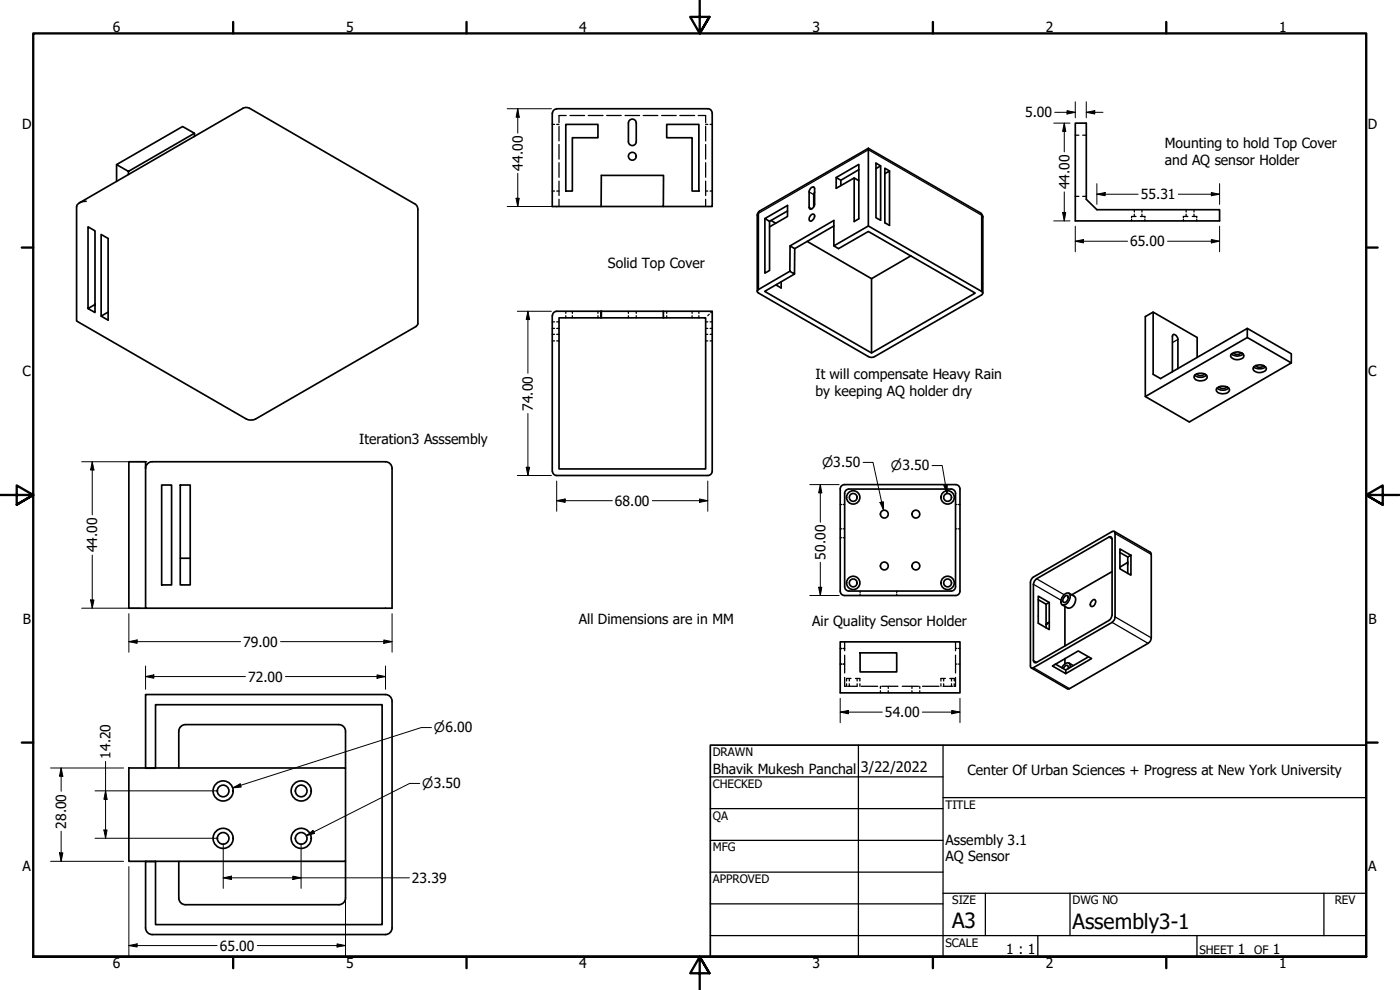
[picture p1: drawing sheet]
<svg xmlns="http://www.w3.org/2000/svg" width="420mm" height="297mm" viewBox="0 0 420 297" stroke-linecap="round" stroke-linejoin="round" font-family="sans-serif">
<!-- layer: Visible (ANSI) -->
<g fill="none" stroke="#000" stroke-width=".51">
<path d="M58.4 40v.9M72.9 32.5l.8-.2 1.2 .2M72.9 32.5l-49.1 28.4M74.9 32.5l49.5 28.6M165.7 34v28h33.4v-9.4h-18.6l-.1 9.4M167.1 32.6h45.3a1.27 1.27 0 0 1 1.3 1.4v28h-14.6M167.1 32.7a1.3 1.3 0 0 0-1.3 1.3M169.8 37.3h9.7v4h-7.7v16h-2zM200.1 37.3h9.6v20h-2v-16h-7.6zM322.7 36.9h3.3v22.9l3.2 3.1h36.8v3.4h-43.3zM35 49.4v5M38.5 51.4l-3.5-2 19.8-11.4 3.6 2-19.9 11.4v1"/>
<path d="M188.6 42.5v-5.6a1.17 1.17 0 0 1 1.2-1.2 1.17 1.17 0 0 1 1.1 1.2v5.6M188.6 42.5a1.17 1.17 0 0 0 1.2 1.2 1.17 1.17 0 0 0 1.1-1.2M243.5 56.3l.7-.2 .2 .2 .1 5a1.63 1.63 0 0 1-1.4 1.5l-.3-.6v-4.6zM244.5 57.6l-.3 .8v3.6M251 53.3l6.7-4v16.3l-1.4 .9v-13.1l1.4 .8M256.3 53.4l-5.3 3.1v-3.2l1.3 .8v1.6M257.7 50.9l-5.4 3.2M260.6 44.5v23.3M260.6 44.5l33.7 19.4M260.6 44.5l-32.7 18.9M264.3 49.8v16.3l-1.4-.8v-16.4l1.4 .9-1.4 .8M267 51.3l-1.4-.8v16.4l1.4 .7v-16.3l-1.4 .8"/>
<path d="M25.8 60.4a2.63 2.63 0 0 0-2.8 1.6v34.3l50.9 29.4a3.2 3.2 0 0 0 2.8 0l48.5-28.1 .2-.5v-34.2M124.4 61.1l.8 .9 .2 .8M227.3 64.6v22.8M227.9 63.4l-.5 .5-.1 .6M229.6 65.6v16.4l1.3-.9v-13l5.4-3.2v-3.3l-6.7 4 1.3 .8v1.7M231.4 66.2l1.4 .8M236.3 63.3l-5.4 3.1M237.1 73.8l1.4 .8-.1 7.6-1.4-.8zM237.1 73.8l13.2-7.6v7.6l1.4 .8 8.9-5.1 32.1 18.4-31.1 18-32.1-18.5 8.9-5.2M242.3 72.4l19.3 11.2M243.5 64.4l.7-.2a1.3 1.3 0 0 1 .1 1.4 1.3 1.3 0 0 1-1.2 .7 1.19 1.19 0 0 1 .4-1.9zM250.3 73.8l10.3-6 34 19.6 .4 .5-.4 .6-32.1 18.5a1.91 1.91 0 0 1-1.9 0l-33.3-19.3v-.6l.3-.2 9.4-5.5"/>
<path d="M250.3 67.8l-11.8 6.8M273.4 76.8l-11.8 6.8M294.3 64l.5 .5 .2 .6M295 65.1v22.8M28.5 91.4l-2.1 1.2v-24.5l2.1 1.2v24.5l-2.1-1.2M32.4 93.6l-2 1.3 2 1.2v-24.5l-2-1.3v24.6M165.7 94.7v46.6M180.4 93.4l.1 2zM180.4 95.4h-12.6v45.3h44v-45.3h-12.7M180.4 93.4h-13.3a1.3 1.3 0 0 0-1.3 1.3M180.5 93.4h18.6v2h-18.6M199.1 93.4h14.6v47.9a1.3 1.3 0 0 1-1.3 1.4h-45.3a1.3 1.3 0 0 1-1.3-1.3"/>
<path d="M234.4 84.6v1.8l-1.4-.8v-.2M261.6 83.6v22.3M346.1 93.6l-2.4 1.4v24l13.2 7.6 30.6-17.7-13.2-7.6-30.6 17.7M374.3 98.5l13.2 7.7v2.7M353.5 110.6v-8.8a1.63 1.63 0 0 0-1.3-1.5l-.3 .6v10.7M358.5 112.6a2.81 2.81 0 0 0 3.6 0M358.6 112.4a3.1 3.1 0 0 1 3.5 .2l.2 .4a1.95 1.95 0 0 1-2.8 1.2 1.05 1.05 0 0 1-1-.6 1.05 1.05 0 0 1 .1-1.2zM359.2 112.2a1.54 1.54 0 0 0 2.2 0M365.3 116.4a2.72 2.72 0 0 0 3.4 0M365.4 116.3a2.69 2.69 0 0 1 3.6 .6 1.99 1.99 0 0 1-2.9 1.1 1.13 1.13 0 0 1-1-1.3zM365.9 116.1a1.54 1.54 0 0 0 2.3 0M369.6 106.2a2.81 2.81 0 0 0 3.5 0"/>
<path d="M369.7 106.1a2.52 2.52 0 0 1 3.6 .6 2.16 2.16 0 0 1-3.3 .9l-.7-.7zM370.2 105.8a1.54 1.54 0 0 0 2.3 0M374.3 101.3v-2.8l-26 15.1-2.2-1.3v-18.7l13.2 7.7v5.9M376.2 110.1a3.1 3.1 0 0 0 3.6 0M376.4 110a2.6 2.6 0 0 1 3.6 .5 2.26 2.26 0 0 1-3.4 .9l-.6-.7zM376.9 109.7a1.43 1.43 0 0 0 2.3 0M44.5 138.9l1.2-.4h70a2 2 0 0 1 2 2v42h-74v-42l.1-.6zM43.7 140.5v-2h-5v44h5M48.5 145.5h3v30h-3zM54.1 145.5h3v30h-3zM252.2 146.7v30.7a1.3 1.3 0 0 0 1.3 1.3M253.5 145.4a1.3 1.3 0 0 0-1.3 1.3"/>
<path d="M253.5 145.4h33.3M285.4 146.7h-30.6a1.3 1.3 0 0 0-1.3 1.4v27.9a1.3 1.3 0 0 0 1.3 1.3h30.6M285.5 146.7a1.3 1.3 0 0 1 1.3 1.3v28a1.3 1.3 0 0 1-1.3 1.3M286.8 145.4a1.3 1.3 0 0 1 1.3 1.3M288.1 146.7v30.7a1.3 1.3 0 0 1-1.3 1.3M334.4 159.4l11 6.6 .1 25.4a1.9 1.9 0 0 1-.9 1.6l-23.9 13.7-11.2-6.3M54.1 167.5h3M253.5 178.7h33.3M309.8 173.4l24-13.9 .6-.1 .2 .7v25a2.04 2.04 0 0 1-.8 1.6l-23.7 13.6-.6 .1-.3-.6v-25.1zM310.8 174l22-12.9h.6l.2 .2 .2 23.3-.4 .9-.6 .7-22 12.7-.3-.1-.4-.6v-22.9zM311.6 178.9l3.3 1.9v8.1l-3.3-1.9zM311.6 179.9l2.3 1.4v6l1-.6-1 .6v1.1"/>
<path d="M319.1 178.7a1.18 1.18 0 0 1 2-.3 2.34 2.34 0 0 1-2.4 3 2.02 2.02 0 0 1 .4-2.7zM319.6 178.9l.7-.2a1.3 1.3 0 0 1 .1 1.3 1.3 1.3 0 0 1-1.1 .8 1.13 1.13 0 0 1 .3-1.9zM320.8 178l1.7 .9a2.34 2.34 0 0 1-2.1 3.5l-1.6-.9M333.8 171.5l-12.2 7M336.1 164.7l3.3 1.9v6l-3.3-1.9zM336.1 165.8l2.4 1.3M338.4 168.8l-2.3 1.4M338.5 168.6v.7M339.4 166.6l-.9 .5v5M252.2 192.6h35.9v15.3h-35.9zM258.1 195.9h11v5.7h-11zM314.9 180.8l-1 .5"/>
<path d="M319.6 181.9v11.9M319.6 197.6v1.6M320.8 198.9l1.3 .8M326.6 197.1l-6.8 3.9-3.1-1.8M327.9 180.1l.6-.2a1.35 1.35 0 0 1-1 2.1 1.13 1.13 0 0 1 .4-1.9zM53.7 219.4a2 2 0 0 1 2-2h46a2 2 0 0 1 2 2M53.7 219.4v11M103.7 219.4v11M117.7 210.4a2 2 0 0 0-2-2h-72v22.1h3v-19.1h68v66h-68v-18.9M117.7 210.4v68a2 2 0 0 1-2 2h-70a2 2 0 0 1-2-2v-19.9M319.1 200.6a1.03 1.03 0 0 1 1.4-.8v.8M319.8 201v1.1l7.8-4.5-4-2.3-7.8 4.5 4 2.3"/>
<path d="M321.2 200.3a1 1 0 0 0-.8-1.4 2.73 2.73 0 0 0-1.8 1.4M38.7 230.4h65v28h-65zM43.7 258.4l3 .1M46.7 258.4v.1M53.7 258.4v11a2 2 0 0 0 2 2h46a2 2 0 0 0 2-2v-11"/>
<circle cx="189.8" cy="46.9" r="1.17"/>
<circle cx="256.1" cy="149.2" r="1.17"/>
<circle cx="256.1" cy="149.2" r="2"/>
<circle cx="265.4" cy="154.3" r="1.17"/>
<circle cx="274.9" cy="154.3" r="1.17"/>
<circle cx="284.4" cy="149.2" r="1.17"/>
<circle cx="284.4" cy="149.2" r="2"/>
<circle cx="256.1" cy="174.9" r="1.17"/>
<circle cx="256.1" cy="174.9" r="2"/>
<circle cx="265.4" cy="169.8" r="1.17"/>
<circle cx="274.9" cy="169.8" r="1.17"/>
<circle cx="284.4" cy="174.9" r="1.17"/>
<circle cx="284.4" cy="174.9" r="2"/>
<circle cx="67" cy="237.3" r="3"/>
<circle cx="67" cy="237.3" r="1.75"/>
<circle cx="90.4" cy="237.3" r="3"/>
<circle cx="90.4" cy="237.3" r="1.75"/>
<circle cx="67" cy="251.5" r="3"/>
<circle cx="67" cy="251.5" r="1.75"/>
<circle cx="90.4" cy="251.5" r="3"/>
<circle cx="90.4" cy="251.5" r="1.75"/>
</g>
<!-- layer: Hidden (ANSI) -->
<g fill="none" stroke="#000" stroke-width=".38">
<path d="M165.7 37.3h.7M167.1 37.3h.7M167.8 37.9v4.4M169.9 34.7h-2.1v2.1M171.1 34.7h4.4M176.5 34.7h4.5M182.1 34.7h4.3M187.6 34.7h4.4M193 34.7h4.4M198.6 34.7h4.3M204 34.7h4.5M209.5 34.7h2.3v2.1"/>
<path d="M211.8 37.3h.6M211.8 37.9v4.4M213.1 37.3h.6M165.7 57.3h.7M167.1 57.3h.7M167.8 43.4v4.3M167.8 48.8v4.4M167.8 54.3v4.4M167.8 59.8v2.2M211.8 57.3h.6M211.8 43.4v4.3M211.8 48.8v4.4"/>
<path d="M211.8 54.3v4.4M211.8 59.8v2.2M213.1 57.3h.6M322.7 58.9h1.1M322.7 40.6h1.1M324.9 58.9h1.1M324.9 40.6h1.1M339.6 65.8v.5M340.4 62.9v.7M340.4 64.2v.7M340.9 64.9h-1.3v.5M342.3 64.9h1.3v.5"/>
<path d="M342.7 62.9v.7M342.7 64.2v.7M343.6 65.8v.5M355.2 65.8v.5M356 62.9v.7M356 64.2v.7M356.5 64.9h-1.3v.5M357.8 64.9h1.4v.5M358.3 62.9v.7M358.3 64.2v.7M359.2 65.8v.5M165.7 98.5h.7"/>
<path d="M165.7 96.6h.7M167.1 98.5h.7M167.1 96.6h.7M169.8 93.4v.6M169.8 94.7v.7M171.8 93.4v.6M171.8 94.7v.7M179.5 93.4v.6M179.5 94.7v.7M188.6 93.4v.6M188.6 94.7v.7M190.9 93.4v.6"/>
<path d="M190.9 94.7v.7M199.1 93.4v.6M199.1 94.7v.7M200.1 93.4v.6M200.1 94.7v.7M207.7 93.4v.6M207.7 94.7v.7M209.7 93.4v.6M209.7 94.7v.7M211.8 98.5h.6M211.8 96.6h.6M212.9 94.3l-.5 .4"/>
<path d="M213.1 98.5h.6M213.1 96.6h.6M213.7 93.4l-.4 .4M165.7 102.3h.7M165.7 100.3h.7M167.1 102.3h.7M167.1 100.3h.7M211.8 102.3h.6M211.8 100.3h.6M213.1 102.3h.6M213.1 100.3h.6M252.2 158.7h.4"/>
<path d="M252.2 151.4h.4M253 158.7h.5M253 151.4h.5M286.8 158.7h.4M286.8 151.4h.4M287.7 158.7h.4M287.7 151.4h.4M252.2 161.3h.4M253 161.3h.5M258.1 177.3v.5M258.1 178.2v.5M269.1 177.3v.5"/>
<path d="M269.1 178.2v.5M252.2 199.2h.4M252.2 194.6h.4M252.2 194.5h.4M253 199.2h.5M253 194.6h.5M253 194.5h.5M253.5 192.6v2.6M253.5 196.6v5.3M286.8 192.6v2.6M286.8 196.6v5.3M286.8 199.2h.4"/>
<path d="M286.8 194.5h.4M287.7 199.2h.4M287.7 194.5h.4M253.5 203.2v2.7h.4M254.1 205.2v.7M254.9 203.6v.7M254.9 205.2v.7M255.4 203.6h-1.3v.7M256.7 203.6h1.4v.7M257.2 205.2v.7h-2.8M257.2 203.6v.7M258.1 205.2v.7"/>
<path d="M258.4 205.9h5M264.2 205.9v.7M264.2 207.2v.7M264.6 205.9h4.9M266.6 205.9v.7M266.6 207.2v.7M270.8 205.9h4.9M273.7 205.9v.7M273.7 207.2v.7M276 205.9v.7M276 207.2v.7M276.9 205.9h4.9"/>
<path d="M282.4 205.2v.7M283 205.9h2.9M283.2 203.6v.7M283.2 205.2v.7M283.7 203.6h-1.3v.7M285.1 203.6h1.3v.7M285.6 203.6v.7M285.6 205.2v.7M286.4 205.2v.7M286.8 203.2v2.7h-.5"/>
</g>
<!-- layer: Visible Narrow (ANSI) -->
<g fill="none" stroke="#000" stroke-width=".38">
<path d="M242.8 57.6l1.4 .8M227.9 63.4l-.6 1.2M242.8 62.2l.8 .5M294.3 63.9l.7 1.2M227.6 86.9v-22.9l33-19.1 34 19.7v22.8M353.5 101.8l-1.6 1M310.1 175.3l8.3 4.8M311.1 173.7l8.2 4.7M332.8 161.1l1 .6M334.6 160.1l10.9 6.3M310.1 198.2l1 .5M333.8 186.7l10.8 6.3"/>
<path d="M334.6 185.1l10.9 6.3M310.1 200.3l10.9 6.3"/>
</g>
<!-- layer: Border (ANSI) -->
<g fill="none" stroke="#000" stroke-width=".7">
<path d="M70 6.6v3.4M140 6.6v3.4M210 0v10l-2.9-4.9h5.8l-2.9 4.9 2.9-4.9M280 6.6v3.4M350 6.6v3.4M6.5 74.3h3.5M410 74.3h3.4M0 148.5h10l-5-2.8v5.7l5-2.9-5 2.9M420 148.5h-10l5-2.8v5.7l-5-2.9 5 2.9M6.5 222.8h3.5M410 222.8h3.4M10 287.1v-277.1h400v277.1h-400h400"/>
<path d="M70 287.1v3.4M140 287.1v3.4M212.9 292l-2.9-4.9 2.9 4.9h-5.8l2.9-4.9v9.9M280 287.1v3.4M350 287.1v3.4"/>
</g>
<!-- layer: Title (ANSI) -->
<g fill="none" stroke="#000" stroke-width=".38">
<path d="M213.2 233.1h69.8M257.6 223.6v63.5M283 239.3h127M283 223.6v63.5M213.2 242.6h69.8M213.2 252.1h69.8M213.2 261.7h69.8M213.2 271.2h69.8M283 268h127M295.7 268v12.7M321.1 268v12.7M397.3 268v12.7"/>
<path d="M213.2 280.7h196.8M311.5 280.7v6.4M359.2 280.7v6.4"/>
</g>
<path d="M213.2 223.6h196.8v63.5h-196.8z" fill="none" stroke="#000" stroke-width=".51"/>
<!-- layer: Dimension (ANSI) -->
<g fill="none" stroke="#000" stroke-width=".3">
<path d="M152.2 32.6h13.3M155.4 32.6l.4 2.6h-.9zM155.4 32.6v7.3M316.2 36.9h4.9M316.5 33.7h6.2M319.4 36.9l.4 2.5h-.9zM319.4 36.9v8.7M320.2 33.2l2.5 .5-2.5 .5zM322.7 30.5v4.9M326 33.7l2.5-.5v1zM326 33.7h5M326 30.5v4.9"/>
<path d="M154.9 59.5h.9l-.4 2.5zM155.4 52v10M319.4 57.6v8.7M329.2 58.3l2.5-.5v.9zM329.2 58.3h12.4M329.2 55.1v6.2M353.6 58.3h12.4M363.5 57.8l2.5 .5-2.5 .4zM366 55.1v6.2M152.2 62h14M316.2 66.3h4.9M318.9 63.7h.9l-.4 2.6z"/>
<path d="M322.7 72.4l2.5-.5v1zM322.7 67.9v7.7M322.7 72.4h15.7M350.4 72.4h15.6M363.5 71.9l2.5 .5-2.5 .5zM366 67.9v7.7M155.3 93.4h10.2M158.4 93.4l.5 2.5h-1zM158.4 93.4v18.6M24.5 138.5h19.6M27.7 138.5l.5 2.5h-1zM27.7 138.5v16"/>
<path d="M158.4 124.1v18.6M259 138.7h3l3.2 14.4M279.7 139.7h3.1l1.4 8.4M155.3 142.7h10.2M157.9 140.2h1l-.5 2.5zM167.1 150.2l2.5-.5v1zM167.1 150.2h16.7M167.1 144.3v9.1M195.8 150.2h16.6M209.9 149.7l2.5 .5-2.5 .5zM212.4 144.3v9.1M243 145.4h8.8"/>
<path d="M246.2 145.4l.4 2.5h-.9zM246.2 145.4v11.3M264.1 150.7l1-.2 .1 2.6zM283.3 145.7l1-.1-.1 2.5zM27.7 166.5v16M243 178.7h8.8M245.7 176.2h.9l-.4 2.5zM246.2 168.7v10M24.5 182.5h17.6M27.2 180h1l-.5 2.5zM38.7 192.5l2.4-.5v1zM38.7 192.5h33.5"/>
<path d="M38.7 184.1v11.6M43.7 199.8v7M84.2 192.5h33.5M115.2 192l2.5 .5-2.5 .5zM115.7 199.8v7M117.7 184.1v11.6M43.7 203l2.5-.5v1zM43.7 203h30M85.7 203h30M113.2 202.5l2.5 .5-2.5 .5zM129.5 218.3h-3.1l-56.6 18.1M252.2 213.7l2.4-.5v1z"/>
<path d="M252.2 213.7h12.6M252.2 209.5v7.3M276.8 213.7h11.3M285.6 213.2l2.5 .5-2.5 .5zM288.1 209.5v7.3M15.2 230.4h21.9M18.4 230.4l.5 2.5h-1.1zM18.4 230.4v7M28.5 237.3h36.9M31.7 237.3l.4 2.5h-.9zM31.7 228.5v23M69.8 236.4l2.3-1.2 .3 .9z"/>
<path d="M126 235.1h-3.1l-31 15.6M15.2 258.4h21.9M17.8 255.9h1.1l-.5 2.5zM18.4 249.4v9M28.5 251.5h36.9M31.2 249h.9l-.4 2.5zM67 253.1v13.5M90.4 253.1v13.5M91.9 250.7l2-1.5 .5 .8zM38.7 260v26.9M67 263.4l2.5-.5v1zM67 263.4h55.9"/>
<path d="M87.9 262.9l2.5 .5-2.5 .5zM103.7 260v26.9M38.7 283.7l2.4-.5v.9zM38.7 283.7h26.5M77.2 283.7h26.5M101.2 283.2l2.5 .5-2.5 .4z"/>
</g>
<g fill="#000">
<path d="M155.4 32.6l.4 2.6h-.9z" fill-rule="evenodd"/>
<path d="M319.4 36.9l.4 2.5h-.9z" fill-rule="evenodd"/>
<path d="M320.2 33.2l2.5 .5-2.5 .5z" fill-rule="evenodd"/>
<path d="M326 33.7l2.5-.5v1z" fill-rule="evenodd"/>
<path d="M154.9 59.5h.9l-.4 2.5z" fill-rule="evenodd"/>
<path d="M329.2 58.3l2.5-.5v.9z" fill-rule="evenodd"/>
<path d="M363.5 57.8l2.5 .5-2.5 .4z" fill-rule="evenodd"/>
<path d="M318.9 63.7h.9l-.4 2.6z" fill-rule="evenodd"/>
<path d="M322.7 72.4l2.5-.5v1z" fill-rule="evenodd"/>
<path d="M363.5 71.9l2.5 .5-2.5 .5z" fill-rule="evenodd"/>
<path d="M158.4 93.4l.5 2.5h-1z" fill-rule="evenodd"/>
<path d="M27.7 138.5l.5 2.5h-1z" fill-rule="evenodd"/>
<path d="M157.9 140.2h1l-.5 2.5z" fill-rule="evenodd"/>
<path d="M167.1 150.2l2.5-.5v1z" fill-rule="evenodd"/>
<path d="M209.9 149.7l2.5 .5-2.5 .5z" fill-rule="evenodd"/>
<path d="M246.2 145.4l.4 2.5h-.9z" fill-rule="evenodd"/>
<path d="M264.1 150.7l1-.2 .1 2.6z" fill-rule="evenodd"/>
<path d="M283.3 145.7l1-.1-.1 2.5z" fill-rule="evenodd"/>
<path d="M245.7 176.2h.9l-.4 2.5z" fill-rule="evenodd"/>
<path d="M27.2 180h1l-.5 2.5z" fill-rule="evenodd"/>
<path d="M38.7 192.5l2.4-.5v1z" fill-rule="evenodd"/>
<path d="M115.2 192l2.5 .5-2.5 .5z" fill-rule="evenodd"/>
<path d="M43.7 203l2.5-.5v1z" fill-rule="evenodd"/>
<path d="M113.2 202.5l2.5 .5-2.5 .5z" fill-rule="evenodd"/>
<path d="M252.2 213.7l2.4-.5v1z" fill-rule="evenodd"/>
<path d="M285.6 213.2l2.5 .5-2.5 .5z" fill-rule="evenodd"/>
<path d="M18.4 230.4l.5 2.5h-1.1z" fill-rule="evenodd"/>
<path d="M31.7 237.3l.4 2.5h-.9z" fill-rule="evenodd"/>
<path d="M69.8 236.4l2.3-1.2 .3 .9z" fill-rule="evenodd"/>
<path d="M17.8 255.9h1.1l-.5 2.5z" fill-rule="evenodd"/>
<path d="M31.2 249h.9l-.4 2.5z" fill-rule="evenodd"/>
<path d="M91.9 250.7l2-1.5 .5 .8z" fill-rule="evenodd"/>
<path d="M67 263.4l2.5-.5v1z" fill-rule="evenodd"/>
<path d="M87.9 262.9l2.5 .5-2.5 .5z" fill-rule="evenodd"/>
<path d="M38.7 283.7l2.4-.5v.9z" fill-rule="evenodd"/>
<path d="M101.2 283.2l2.5 .5-2.5 .4z" fill-rule="evenodd"/>
</g>
<g font-size="6.3">
<text x="285.8" y="278.6">A3</text>
<text x="321.9" y="278.7">Assembly3-1</text>
</g>
<text font-size="4.3" x="258.4" y="231.6">3/22/2022</text>
<g font-size="4.2">
<text x="33.8" y="9.6">6</text>
<text x="103.9" y="9.6">5</text>
<text x="173.9" y="9.6">4</text>
<text x="243.8" y="9.6">3</text>
<text x="313.9" y="9.6">2</text>
<text x="383.9" y="9.6">1</text>
<text x="307.7" y="35.2">5.00</text>
<text x="6.7" y="38.7">D</text>
<text x="410.5" y="38.7">D</text>
<text x="349.6" y="44.5">Mounting to hold Top Cover</text>
<text x="156.9" y="51.2" transform="rotate(-90 156.9 51.2)">44.00</text>
<text x="349.6" y="49.5">and AQ sensor Holder</text>
<text x="320.9" y="56.8" transform="rotate(-90 320.9 56.8)">44.00</text>
<text x="342.4" y="59.8">55.31</text>
<text x="339.2" y="73.9">65.00</text>
<text x="182.4" y="80.4">Solid Top Cover</text>
<text x="6.8" y="113">C</text>
<text x="244.7" y="113.8">It will compensate Heavy Rain</text>
<text x="410.7" y="113">C</text>
<text x="244.7" y="118.9">by keeping AQ holder dry</text>
<text x="160" y="123.2" transform="rotate(-90 160 123.2)">74.00</text>
<text x="107.8" y="133.1">Iteration3 Asssembly</text>
<text x="184.5" y="151.8">68.00</text>
<text x="29.2" y="165.7" transform="rotate(-90 29.2 165.7)">44.00</text>
<text x="247.7" y="167.9" transform="rotate(-90 247.7 167.9)">50.00</text>
<text x="6.9" y="187.2">B</text>
<text x="173.7" y="187.1">All Dimensions are in MM</text>
<text x="243.7" y="187.9">Air Quality Sensor Holder</text>
<text x="410.7" y="187.2">B</text>
<text x="73" y="194">79.00</text>
<text x="74.5" y="204.5">72.00</text>
<text x="265.6" y="215.2">54.00</text>
<text x="33.2" y="227.6" transform="rotate(-90 33.2 227.6)">14.20</text>
<text x="213.9" y="232.3">Bhavik Mukesh Panchal</text>
<text x="290.4" y="232.6">Center Of Urban Sciences + Progress at New York University</text>
<text x="19.9" y="248.7" transform="rotate(-90 19.9 248.7)">28.00</text>
<text x="283.8" y="253.4">Assembly 3.1</text>
<text x="6.8" y="261.4">A</text>
<text x="283.8" y="258.4">AQ Sensor</text>
<text x="410.7" y="261.4">A</text>
<text x="123.6" y="264.9">23.39</text>
<text x="66" y="285.2">65.00</text>
<text x="302" y="286.3">1 : 1</text>
<text x="371.5" y="286.2">1</text>
<text x="382" y="286.2">1</text>
<text x="33.8" y="290.5">6</text>
<text x="103.9" y="290.5">5</text>
<text x="173.9" y="290.5">4</text>
<text x="243.8" y="290.5">3</text>
<text x="313.9" y="290.5">2</text>
<text x="383.9" y="290.5">1</text>
</g>
<g font-size="3.9">
<text x="246.7" y="140.2">⌀3.50</text>
<text x="267.4" y="141.1">⌀3.50</text>
<text x="130.2" y="219.8">⌀6.00</text>
<text x="126.7" y="236.5">⌀3.50</text>
</g>
<g font-size="3.5">
<text x="213.9" y="226.9">DRAWN</text>
<text x="213.9" y="236.4">CHECKED</text>
<text x="213.9" y="245.9">QA</text>
<text x="283.8" y="242.6">TITLE</text>
<text x="213.9" y="255.4">MFG</text>
<text x="213.9" y="265">APPROVED</text>
<text x="285.8" y="271.3">SIZE</text>
<text x="321.9" y="271.3">DWG NO</text>
<text x="400.6" y="271.3">REV</text>
<text x="283.8" y="284">SCALE</text>
<text x="360" y="286.2">SHEET</text>
<text x="376.4" y="286.2">OF</text>
</g>
</svg>
